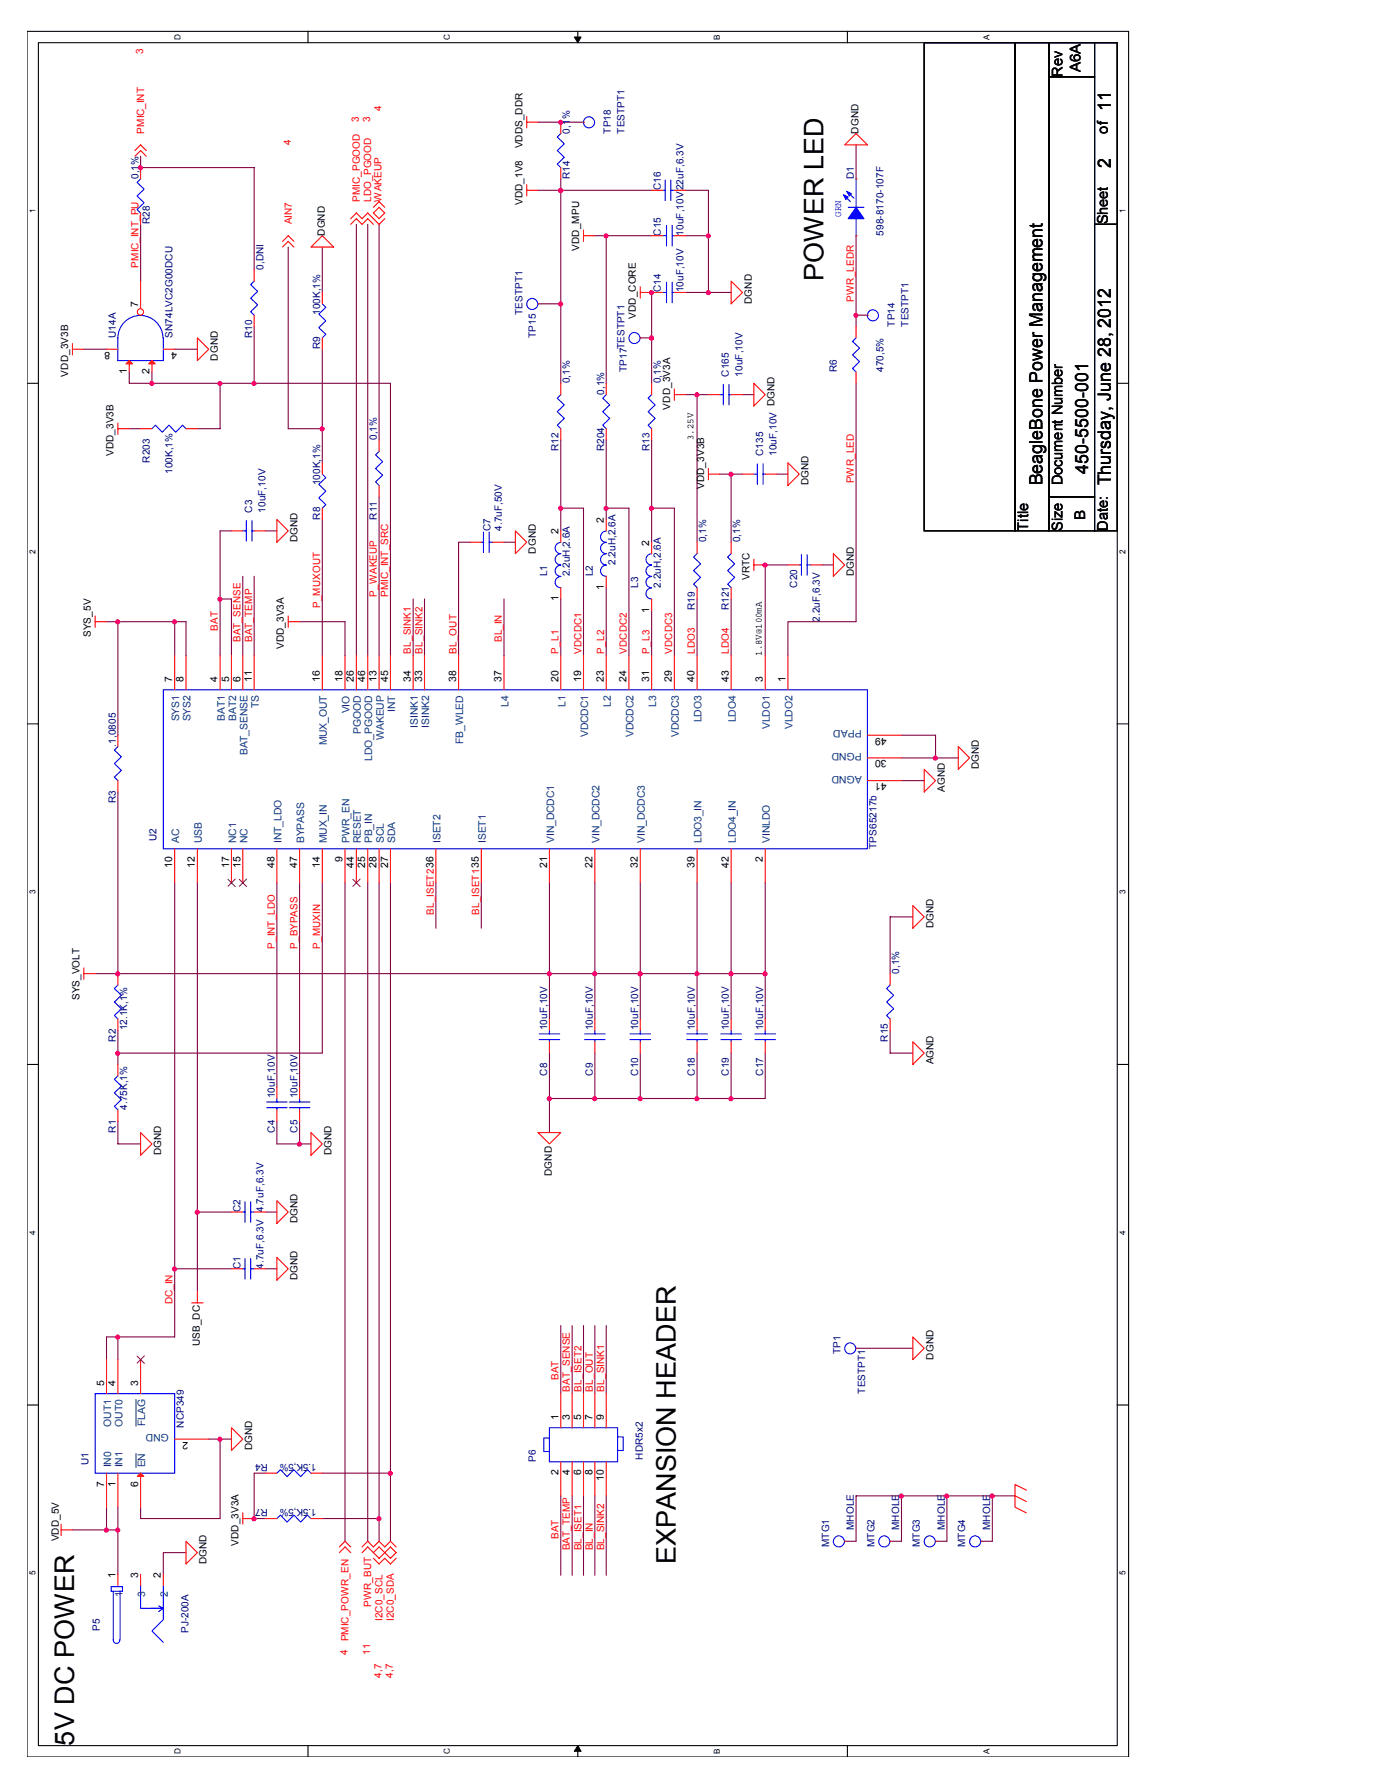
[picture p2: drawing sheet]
<svg xmlns="http://www.w3.org/2000/svg" width="216mm" height="279mm" viewBox="0 0 216 279" stroke-linecap="round" stroke-linejoin="round" font-family="sans-serif">
<path d="M4.2 4.9h172.5v270.3h-172.5zM6 6.7h168.9v266.7h-168.9z" fill="none" stroke="#000" stroke-width=".17"/>
<g fill="#fff">
<path d="M4.4 246h1.4v.7h-1.4z"/>
<path d="M175.1 246h1.4v.7h-1.4z"/>
</g>
<path d="M4.2 220h1.8M174.9 220h1.8" fill="none" stroke="#000" stroke-width=".17"/>
<g fill="#fff">
<path d="M4.4 192.7h1.4v.7h-1.4z"/>
<path d="M175.1 192.7h1.4v.7h-1.4z"/>
</g>
<path d="M4.2 166.7h1.8M174.9 166.7h1.8" fill="none" stroke="#000" stroke-width=".17"/>
<g fill="#fff">
<path d="M4.4 139.4h1.4v.6h-1.4z"/>
<path d="M175.1 139.4h1.4v.6h-1.4z"/>
</g>
<path d="M4.2 113.4h1.8M174.9 113.4h1.8" fill="none" stroke="#000" stroke-width=".17"/>
<g fill="#fff">
<path d="M4.4 86h1.4v.7h-1.4z"/>
<path d="M175.1 86h1.4v.7h-1.4z"/>
</g>
<path d="M4.2 60h1.8M174.9 60h1.8" fill="none" stroke="#000" stroke-width=".17"/>
<g fill="#fff">
<path d="M4.4 32.7h1.4v.7h-1.4z"/>
<path d="M175.1 32.7h1.4v.7h-1.4z"/>
<path d="M27.1 273.8h1.4v.9h-1.4z"/>
<path d="M27.1 5.3h1.4v.9h-1.4z"/>
<path d="M69.3 273.8h1.4v.9h-1.4z"/>
<path d="M69.3 5.3h1.4v.9h-1.4z"/>
</g>
<path d="M48.2 4.9v1.8M48.2 273.4v1.8" fill="none" stroke="#000" stroke-width=".17"/>
<g fill="#fff">
<path d="M111.5 273.9h1.4v.8h-1.4z"/>
<path d="M111.5 5.4h1.4v.8h-1.4z"/>
</g>
<path d="M90.5 4.9v1.8M90.5 273.4v1.8" fill="none" stroke="#000" stroke-width=".17"/>
<path d="M89.9 5.8h1.1l-.5 .9zM90.5 273.4l.5 .9h-1.1z" fill="#000" stroke="#000" stroke-width=".16"/>
<g fill="#fff">
<path d="M153.8 273.9h1.4v.8h-1.4z"/>
<path d="M153.8 5.4h1.4v.8h-1.4z"/>
</g>
<path d="M132.7 4.9v1.8M144.7 6.7h14.2v76.4h-14.2zM158.9 6.7h5.4v76.4h-5.4zM164.3 12h7.1v65.8h-7.1zM164.3 6.7h7.1v5.3h-7.1zM171.4 6.7h3.5v28.4h-3.5zM171.4 35.1h3.5v48h-3.5zM164.3 77.8h7.1v5.3h-7.1zM132.7 273.4v1.8" fill="none" stroke="#000" stroke-width=".17"/>
<g fill="none" stroke="#800040" stroke-width=".17">
<path d="M84.2 19.1h7.2M22 24.5v1.7h17.8v16M22 35.1v8.9M45.1 38.7v28.4h5.4M50.5 38.7v7.1M55.8 35.1v67.6M57.6 35.1v67.6M59.4 35.1v33.8M84.2 29.8h17.8M87.8 28v32M93.1 36.9h8.9M94.9 36.9v23.1"/>
<path d="M107.4 36.9h3.5M107.4 29.8h3.5v16M134 22.7v5.3M134 36.9v12.5M13.1 54.7h3.6M20.2 58.3v1.7h14.3M23.8 58.3v1.7M27.3 54.7h3.6M39.8 51.1v8.9h-5.3M50.5 54.7v17.8M84.2 47.6h3.6M100.2 52.9h1.8"/>
<path d="M102 45.8v14.2M107.4 45.8h7.1M135.8 49.4h-1.8v1.7M20.2 67.1h1.8M34.5 60v7.1h-3.6M39.8 60h21.3v42.7M59.4 77.8v24.9M87.8 68.9v10.7M94.9 68.9v12.5M94.9 79.6h3.6v23.1M102 68.9v10.7M107.4 61.8h3.5"/>
<path d="M109.1 61.8v23.1M112.7 74.3h3.5M114.5 74.3v10.6M116.2 61.8h1.8M121.6 74.3h1.8M134 60v37.4h-10.6v5.3M16.7 97.4h12.4v5.3M18.5 97.4v17.7M27.3 97.4v5.3M36.2 83.1h-1.7v10.7M38 90.3v12.4M39.8 90.3v12.4"/>
<path d="M41.6 83.1h1.7M46.9 97.4h7.1v5.3M50.5 81.4v21.3M64.7 93.8v8.9M66.5 93.8v8.9M73.6 84.9h-1.8v17.8M78.9 93.8v8.9M78.9 84.9h1.8M87.8 83.1v-3.5h3.6v23.1M87.8 93.8v8.9M94.9 92v10.7M102 84.9v-5.3h3.6v23.1"/>
<path d="M102 95.6v7.1M109.1 93.8v8.9M114.5 93.8v8.9M123.4 88.5h-3.6v14.2M128.7 88.5h1.8M34.5 102.7v-8.9h1.7v8.9M141.1 118.7h8.9M141.1 115.1h5.4v3.6M18.5 124v28.5h-3.6M27.3 138.3v71.1h-10.6v3.5M30.9 138.3v51.5M43.3 138.3v32"/>
<path d="M46.9 138.3v32M50.5 138.3v26.6h-32v1.8M54 138.3v103.1M57.6 138.3v103.1M59.4 138.3v103.1M61.1 138.3v103.1M68.2 138.3v7.1M75.4 138.3v7.1M86 138.3v21.3M93.1 138.3v21.3M100.2 138.3v21.3M109.1 138.3v14.2h-90.6"/>
<path d="M114.5 138.3v21.3M119.8 138.3v21.3M141.1 122.3h3.6M119.8 152.5h-10.7v7.1M142.9 143.6h-3.5v8.9M18.5 161.4v3.5M18.5 175.6v3.6h3.5M43.3 175.6v3.6h3.6v-3.6M46.9 179.2h1.8M86 164.9v12.5M86 172h14.2M93.1 164.9v7.1"/>
<path d="M100.2 164.9v7.1M109.1 164.9v7.1h-8.9M114.5 164.9v7.1h-5.4M119.8 164.9v7.1h-5.3M139.4 161.4v3.5h3.5M27.3 198.7h8.9M36.2 189.8h-5.3v12.5M41.6 198.7h1.7M41.6 189.8h1.7M18.5 209.4v3.5M87.8 207.6v10.7M89.6 207.6v10.7"/>
<path d="M91.4 207.6v10.7M93.1 207.6v10.7M94.9 207.6v10.7M134 211.2h8.9M11.3 239.6h7.2M16.7 236.1v3.5M18.5 236.1v10.4M32.7 225.4h1.8M36.2 225.4h-1.7v12.4h-12.5v-1.7M41.6 230.7h-1.8v7.1h1.8M50.5 237.8h8.9M50.5 230.7h10.6"/>
<path d="M87.8 234.3v12.4M89.6 234.3v12.4M91.4 234.3v12.4M93.1 234.3v12.4M94.9 234.3v12.4M141.1 234.3v7.1h-1.7M148.3 234.3v7.1h-1.8M155.4 234.3v7.1h-1.8M158.9 234.3h-24.9v7.1h-1.8M29.1 243.2h-3.5v3.3"/>
</g>
<g fill="#f0f" stroke="#f0f" stroke-width=".17">
<circle cx="34.4" cy="225.4" r=".32"/>
<circle cx="110.9" cy="36.9" r=".32"/>
<circle cx="93.1" cy="152.5" r=".32"/>
<circle cx="86" cy="172.1" r=".32"/>
<circle cx="93.1" cy="172.1" r=".32"/>
<circle cx="18.4" cy="239.6" r=".32"/>
<circle cx="16.7" cy="239.6" r=".32"/>
<circle cx="61.1" cy="230.7" r=".32"/>
<circle cx="39.8" cy="237.9" r=".32"/>
<circle cx="59.3" cy="237.9" r=".32"/>
<circle cx="46.9" cy="179.2" r=".32"/>
<circle cx="18.4" cy="209.4" r=".32"/>
<circle cx="114.4" cy="172.1" r=".32"/>
<circle cx="110.9" cy="45.8" r=".32"/>
<circle cx="27.3" cy="198.7" r=".32"/>
<circle cx="30.9" cy="189.8" r=".32"/>
<circle cx="86" cy="152.5" r=".32"/>
<circle cx="100.2" cy="152.5" r=".32"/>
<circle cx="119.8" cy="152.5" r=".32"/>
<circle cx="146.4" cy="118.7" r=".32"/>
<circle cx="18.4" cy="152.5" r=".32"/>
<circle cx="27.3" cy="97.4" r=".32"/>
<circle cx="87.8" cy="29.8" r=".32"/>
<circle cx="87.8" cy="47.6" r=".32"/>
<circle cx="87.8" cy="79.6" r=".32"/>
<circle cx="94.9" cy="79.6" r=".32"/>
<circle cx="102" cy="79.6" r=".32"/>
<circle cx="119.8" cy="88.5" r=".32"/>
<circle cx="18.4" cy="97.4" r=".32"/>
<circle cx="18.4" cy="165" r=".32"/>
<circle cx="34.4" cy="93.8" r=".32"/>
<circle cx="39.8" cy="60.1" r=".32"/>
<circle cx="34.4" cy="60.1" r=".32"/>
<circle cx="22" cy="26.3" r=".32"/>
<circle cx="155.3" cy="234.3" r=".32"/>
<circle cx="141.1" cy="234.3" r=".32"/>
<circle cx="148.2" cy="234.3" r=".32"/>
<circle cx="102" cy="52.9" r=".32"/>
<circle cx="87.8" cy="19.2" r=".32"/>
<circle cx="109.1" cy="152.5" r=".32"/>
<circle cx="23.8" cy="60.1" r=".32"/>
<circle cx="50.4" cy="67.2" r=".32"/>
<circle cx="134" cy="49.4" r=".32"/>
<circle cx="114.4" cy="152.5" r=".32"/>
<circle cx="100.2" cy="172.1" r=".32"/>
<circle cx="109.1" cy="172.1" r=".32"/>
<circle cx="114.4" cy="74.3" r=".32"/>
<circle cx="109.1" cy="61.8" r=".32"/>
<circle cx="94.9" cy="36.9" r=".32"/>
<circle cx="102" cy="45.8" r=".32"/>
</g>
<g fill="none" stroke="#f00" stroke-width=".17">
<path d="M82.5 18.2v1.8M82.5 19.1h1.7M87.8 19.1v1.8M91.4 19.1h.1M21.1 23.6l.9-.9 .9 .9M21.1 24.5l.9-.9 .9 .9M22 26.2v1.8M22 33.4v1.7M44.2 37.8l.9-.9 .9 .9M44.2 38.7l.9-.9 .9 .9M50.5 36.9l1.7 1.8h-3.5zM54.9 34.2l.9-.8 .9 .8 .9-.8 1.8 1.7 .8-.9"/>
<path d="M54.9 35.1l.9-.9 .9 .9 .9-.9 .9 .9M58.5 33.4l.9-.9 .8 .9-.8 .8zM58.5 32.5l.9-.9 .8 .9M82.5 29.8h1.7M82.5 28.9v1.8M87.8 26.2v1.8M91.4 36.9h1.7M91.4 36v1.8M102 29.8h1.8M102 36.9h1.8M105.6 29.8h1.8M105.6 36.9h1.8"/>
<path d="M132.2 22.7l1.8-1.8 1.8 1.8zM134 28h.1M134 36.9h.1M11.3 54.7h1.8M11.3 53.8v1.8M20.2 56.5v1.8M23.8 56.5v1.8M30.9 52.9l1.8 1.8-1.8 1.8zM39.8 42.2v1.8M39.8 49.4v1.7M50.5 45.8v1.8M50.5 52.9v1.8"/>
<path d="M84.2 47.6h.1M100.2 45.8h3.6M100.2 44.9v1.8M105.6 45.8h1.8M114.5 44l1.7 1.8-1.7 1.8zM135.8 49.4h.1M18.5 67.1h1.7M18.5 66.3v1.7M22 67.1h1.8M29.1 67.1h1.8M50.5 72.5v1.8M50.5 79.6v1.8"/>
<path d="M59.4 68.9v1.8M59.4 76v1.8M87.8 60v1.8M87.8 67.1v1.8M94.9 60v1.8M94.9 67.1v1.8M102 60v1.8M102 67.1v1.8M105.6 61.8h1.8M105.6 60.9v1.8M110.9 74.3h1.8M110.9 73.4v1.7"/>
<path d="M116.2 74.3h1.8M118 60l1.8 1.8-1.8 1.8zM119.8 74.3h1.8M123.4 72.5l1.7 1.8-1.7 1.7zM14.9 97.4h1.8M14.9 96.5v1.8M36.2 83.1h1.8M39.8 83.1h1.8M43.3 81.4l1.8 1.7-1.8 1.8zM45.1 97.4h1.8M45.1 96.5v1.8M73.6 84.9h1.8"/>
<path d="M77.1 84.9h1.8M80.7 83.1l1.8 1.8-1.8 1.8zM87.8 83.1v1.8M87.8 92v1.8M94.9 81.4v1.7M94.9 90.3v1.7M109.1 84.9v1.8M109.1 92v1.8M114.5 84.9v1.8M114.5 92v1.8M118 88.5h1.8M118 87.6v1.8"/>
<path d="M123.4 88.5h1.7M126.9 88.5h1.8M130.5 86.7l1.7 1.8-1.7 1.8zM18.5 115.1v1.8M27.3 102.7v5.3M29.1 102.7v5.3M34.5 102.7v5.3M36.2 102.7v5.3M38 102.7v5.3M39.8 102.7v5.3M50.5 102.7v5.3M54 102.7v5.3"/>
<path d="M55.8 102.7v5.3M57.6 102.7v5.3M59.4 102.7v5.3M61.1 102.7v5.3M64.7 102.7v5.3M66.5 102.7v5.3M71.8 102.7v5.3M78.9 102.7v5.3M87.8 102.7v5.3M91.4 102.7v5.3M94.9 102.7v5.3M98.5 102.7v5.3"/>
<path d="M102 102.7v5.3M105.6 102.7v5.3M109.1 102.7v5.3M114.5 102.7v5.3M119.8 102.7v5.3M123.4 102.7v5.3M135.8 118.7h5.3M135.8 115.1h5.3M150 116.9l1.8 1.8-1.8 1.8zM18.5 122.3v1.7M27.3 132.9v5.4M30.9 132.9v5.4"/>
<path d="M36.2 132.9v5.4M38 132.9v5.4M43.3 132.9v5.4M46.9 132.9v5.4M50.5 132.9v5.4M54 132.9v5.4M55.8 132.9v5.4M57.6 132.9v5.4M59.4 132.9v5.4M61.1 132.9v5.4M68.2 132.9v5.4M75.4 132.9v5.4"/>
<path d="M86 132.9v5.4M93.1 132.9v5.4M100.2 132.9v5.4M109.1 132.9v5.4M114.5 132.9v5.4M119.8 132.9v5.4M135.8 122.3h5.3M144.7 120.5l1.8 1.8-1.8 1.7zM13.1 152.5h1.8M13.1 151.6v1.8M18.5 152.5v1.8M18.5 159.6v1.8"/>
<path d="M86 159.6v1.8M109.1 159.6v1.8M114.5 159.6v1.8M119.8 159.6v1.8M139.4 152.5v1.8M139.4 159.6v1.8M142.9 141.8l1.8 1.8-1.8 1.8zM22 177.4l1.8 1.8-1.8 1.7zM43.3 170.3v1.7M43.3 173.8v1.8M46.9 170.3v1.7M46.9 173.8v1.8"/>
<path d="M48.7 177.4l1.8 1.8-1.8 1.7zM84.2 177.4h3.6l-1.8 1.8zM86 163.2v1.7M109.1 163.2v1.7M114.5 163.2v1.7M119.8 163.2v1.7M142.9 163.2l1.8 1.7-1.8 1.8zM36.2 198.7h1.8M36.2 189.8h1.8M39.8 198.7h1.8M39.8 189.8h1.8M43.3 188l1.8 1.8-1.8 1.8z"/>
<path d="M43.3 196.9l1.8 1.8-1.8 1.8zM16.7 212.9v5.4M18.5 212.9v5.4M22 212.9v5.4M30 204h1.8M30.9 202.3v1.7M87.8 218.3v5.3M89.6 218.3v5.3M91.4 218.3v5.3M93.1 218.3v5.3M94.9 218.3v5.3M134 211.2h.1"/>
<path d="M142.9 209.4l1.8 1.8-1.8 1.7zM9.6 239.6h1.7M9.6 238.7v1.8M16.7 230.7v5.4M18.5 230.7v5.4M22 230.7v5.4M27.3 225.4h5.4M36.2 223.6l1.8 1.8-1.8 1.8zM38 237.8h1.8M38 236.9v1.8M41.6 237.8h1.7M48.7 237.8h1.8"/>
<path d="M87.8 228.9v5.4M89.6 228.9v5.4M91.4 228.9v5.4M93.1 228.9v5.4M94.9 228.9v5.4M158.9 234.3l1.8 .9M160.7 233.4l-1.8-.9v3.6l1.8 .8M18.5 246.5v1.8M22 246.5v1.8M25.6 246.5v1.8M29.1 241.4l1.8 1.8-1.8 1.7zM53.1 242.3l.9-.9 .9 .9"/>
<path d="M53.1 243.2l.9-.9 .9 .9M56.7 242.3l.9-.9 .9 .9 .9-.9 .8 .9 .9-.9 .9 .9M56.7 243.2l.9-.9 .9 .9M58.5 244.1l.9 .8 .8-.8 .9 .8 .9-.8M58.5 243.2l.9 .9 .8-.9M58.5 243.2l.9-.9 .8 .9M60.2 243.2l.9-.9 .9 .9-.9 .9zM139.4 241.4h.1M146.5 241.4h.1"/>
</g>
<g fill="none" stroke="#00f" stroke-width=".17">
<path d="M22 28l-.5 .6 1.1 1-1.1 1.1 1.1 1.1-1.1 1 .5 .6M87.8 20.9l-.6 .6 1.1 1-1.1 1.1 1.1 1-1.1 1.1 .6 .5M103.8 29.8h.3M103.8 36.9h.6M104.1 28.2v3.2M104.4 35.3v3.2M105 29.8h.6M105 28.2v3.2M105.2 35.3v3.2M105.2 36.9h.4M132.1 30.5l1 1.1M132.6 30l1.1 1"/>
<path d="M132.8 32.5h2.5M134 28v8.9M25.5 52.9a3.5 3.5 0 0 0-3.5-3.5 3.5 3.5 0 0 0-3.5 3.5v3.6h7.1v-3.6M39.8 44l-.6 .6 1.1 1-1.1 1.1 1.1 1.1-1.1 1 .6 .6M50.5 47.6l.5 .5-1.1 1.1 1.1 1.1-1.1 1 1.1 1.1-.5 .5M103.8 45.8h.6M104.4 44.2v3.2M105.2 45.8h.4M105.2 44.2v3.2M23.8 67.1l.5-.5 1.1 1.1 1.1-1.1 1 1.1 1.1-1.1 .5 .5M50.5 74.3l.5 .5-1.1 1.1 1.1 1-1.1 1.1 1.1 1-.5 .6M59.4 70.7l-.6 .5 1.1 1.1-1.1 1.1 1.1 1-1.1 1.1 .6 .5"/>
<path d="M87.8 61.8l-.6 .6 1.1 1-1.1 1.1 1.1 1-1.1 1.1 .6 .5M94.9 61.8l-.5 .6 1.1 1-1.1 1.1 1.1 1-1.1 1.1 .5 .5M102 61.8l-.5 .6 1.1 1-1.1 1.1 1.1 1-1.1 1.1 .5 .5M118 74.3h.6M118.6 72.6v3.3M119.5 74.3h.3M119.5 72.6v3.3M38 83.1h.6M38.6 81.5v3.3M39.5 83.1h.3M39.5 81.5v3.3M75.4 84.9h.3"/>
<path d="M75.7 83.3v3.2M76.6 84.9h.5M76.6 83.3v3.2M87.8 90.3a.87 .87 0 0 0-.9 .9 .87 .87 0 0 0 .9 .8M87.8 88.5a.87 .87 0 0 0-.9 .9 .87 .87 0 0 0 .9 .9M87.8 86.7a.87 .87 0 0 0-.9 .9 .87 .87 0 0 0 .9 .9M87.8 85a.87 .87 0 0 0-.9 .8 .87 .87 0 0 0 .9 .9M94.9 88.5a.87 .87 0 0 0-.9 .9 .87 .87 0 0 0 .9 .9M94.9 86.7a.87 .87 0 0 0-.9 .9 .87 .87 0 0 0 .9 .9M94.9 85a.87 .87 0 0 0-.9 .8 .87 .87 0 0 0 .9 .9M94.9 83.2a.87 .87 0 0 0-.9 .9 .87 .87 0 0 0 .9 .8M109.1 86.7l-.5 .5 1.1 1.1-1.1 1.1 1.1 1-1.1 1.1 .5 .5"/>
<path d="M114.5 86.7l-.6 .5 1.1 1.1-1.1 1.1 1.1 1-1.1 1.1 .6 .5M125.1 88.5h.4M125.5 86.9v3.2M126.4 88.5h.5M126.4 86.9v3.2M18.5 116.9l-.6 .6 1.1 1-1.1 1.1 1.1 1.1-1.1 1 .6 .6M25.6 108h110.2v24.9h-110.2zM18.5 154.3l-.6 .5 1.1 1.1-1.1 1 1.1 1.1-1.1 1 .6 .6M139.4 154.3l-.6 .5 1.1 1.1-1.1 1 1.1 1.1-1.1 1 .6 .6M41.7 172.6h3.3M41.7 173.5h3.3M43.3 172v.6"/>
<path d="M43.3 173.5v.3M45.3 172.6h3.2M45.3 173.5h3.2M46.9 172v.6M46.9 173.5v.3M84.4 161.9h3.2M84.4 162.8h3.2M86 161.4v.5M86 162.8v.4M107.5 161.9h3.2M107.5 162.8h3.2M109.1 161.4v.5"/>
<path d="M109.1 162.8v.4M112.9 161.9h3.2M112.9 162.8h3.2M114.5 161.4v.5M114.5 162.8v.4M118.2 161.9h3.2M118.2 162.8h3.2M119.8 161.4v.5M119.8 162.8v.4M38 198.7h.4M38 189.8h.4M38.4 188.2v3.2"/>
<path d="M38.4 197.1v3.2M39.2 198.7h.6M39.2 188.2v3.2M39.2 197.1v3.2M39.2 189.8h.6M14.9 218.3h12.4v12.4h-12.4zM43.3 237.8l.6-.5 1.1 1.1 1-1.1 1.1 1.1 1-1.1 .6 .5M86 223.6h10.7v5.3h-10.7zM86 225.4v-.2h-.9v2.1h.9M96.7 225h.9v2.2h-.9v-.2M17.4 248.5h1.8v.7h-1.8zM17.7 249.2v7.6a.49 .49 0 0 0 .5 .6 .49 .49 0 0 0 .5-.5"/>
<path d="M18.8 249.2v7.6M22 248.3v3.6h3.6h-1.8M24.8 251.5l.8 .4-.8 .5M25.6 248.3v5.4l-1.8 1.7 1.8 1.8"/>
<circle cx="92.2" cy="19.2" r=".87"/>
<circle cx="83.3" cy="47.6" r=".87"/>
<circle cx="136.7" cy="49.4" r=".87"/>
<circle cx="133.1" cy="211.2" r=".87"/>
<circle cx="138.4" cy="241.4" r=".87"/>
<circle cx="145.6" cy="241.4" r=".87"/>
</g>
<g fill="#00f" stroke="#00f" stroke-width=".17">
<path d="M132.6 30l.7 .4-.3 .3z" fill-rule="evenodd"/>
<path d="M132.1 30.5l.7 .4-.4 .3z" fill-rule="evenodd"/>
<path d="M134 32.5l1.3 1.7h-2.5z" fill-rule="evenodd"/>
</g>
<path d="M35.7 137.7l1.1 1.2M36.8 137.7l-1.1 1.1M37.5 137.7l1.1 1.2M38.6 137.7l-1.1 1.1M55.2 137.7l1.2 1.2M56.4 137.7l-1.2 1.1M21.5 212.4l1.1 1.1M22.6 212.3l-1.1 1.2" fill="none" stroke="#804000" stroke-width=".16"/>
<g fill="#f00" stroke="#f00" stroke-width=".17">
<path d="M21.5 231.2l.5-.5 .5 .5z"/>
<path d="M19.7 57l.5-.5 .5 .5z"/>
<path d="M23.3 57l.5-.5 .5 .5z"/>
</g>
<path d="M21.3 219.2v4.2M21.3 227.6v2.2" fill="none" stroke="#004080" stroke-width=".16"/>
<circle cx="22" cy="48.8" r=".5" fill="#fff" stroke="#f00" stroke-width=".17"/>
<g fill="none" stroke="#f00" stroke-width=".17">
<path d="M16.7 54.7h1.8M22 44v4.3M25.6 54.7h1.7M100.2 52.9h.1M134 51.1v1.8M134 58.3v1.7M110.9 61.8h1.8M114.5 61.8h1.7M102 84.9v1.8M102 93.8v1.8M93.1 159.6v1.8M100.2 159.6v1.8"/>
<path d="M18.5 166.7v1.8M18.5 173.8v1.8M93.1 163.2v1.7M100.2 163.2v1.7M41.6 230.7h1.7M48.7 230.7h1.8M132.2 241.4h.1M153.6 241.4h.1"/>
</g>
<g fill="none" stroke="#00f" stroke-width=".17">
<path d="M134 52.9l-.5 .6 1.1 1-1.1 1.1 1.1 1-1.1 1.1 .5 .6M112.7 61.8h.5M113.2 60.2v3.2M114.1 61.8h.4M114.1 60.2v3.2M102 92.1a.87 .87 0 0 0-.9 .8 .87 .87 0 0 0 .9 .9M102 90.3a.87 .87 0 0 0-.9 .9 .87 .87 0 0 0 .9 .8M102 88.5a.87 .87 0 0 0-.9 .9 .87 .87 0 0 0 .9 .9M102 86.7a.87 .87 0 0 0-.9 .9 .87 .87 0 0 0 .9 .9M18.5 168.5l-.6 .5 1.1 1.1-1.1 1.1 1.1 1-1.1 1.1 .6 .5M91.5 161.9h3.2M91.5 162.8h3.2"/>
<path d="M93.1 161.4v.5M93.1 162.8v.4M98.6 161.9h3.3M98.6 162.8h3.3M100.2 161.4v.5M100.2 162.8v.4M43.3 230.7l.6-.5 1.1 1.1 1-1.1 1.1 1.1 1-1.1 .6 .5"/>
<circle cx="99.3" cy="52.9" r=".87"/>
<circle cx="131.3" cy="241.4" r=".87"/>
<circle cx="152.7" cy="241.4" r=".87"/>
</g>
<g fill="#f0f" stroke="#f0f" stroke-width=".17">
<circle cx="34.4" cy="225.4" r=".32"/>
<circle cx="110.9" cy="36.9" r=".32"/>
<circle cx="93.1" cy="152.5" r=".32"/>
<circle cx="86" cy="172.1" r=".32"/>
<circle cx="93.1" cy="172.1" r=".32"/>
<circle cx="18.4" cy="239.6" r=".32"/>
<circle cx="16.7" cy="239.6" r=".32"/>
<circle cx="61.1" cy="230.7" r=".32"/>
<circle cx="39.8" cy="237.9" r=".32"/>
<circle cx="59.3" cy="237.9" r=".32"/>
<circle cx="46.9" cy="179.2" r=".32"/>
<circle cx="18.4" cy="209.4" r=".32"/>
<circle cx="114.4" cy="172.1" r=".32"/>
<circle cx="110.9" cy="45.8" r=".32"/>
<circle cx="27.3" cy="198.7" r=".32"/>
<circle cx="30.9" cy="189.8" r=".32"/>
<circle cx="86" cy="152.5" r=".32"/>
<circle cx="100.2" cy="152.5" r=".32"/>
<circle cx="119.8" cy="152.5" r=".32"/>
<circle cx="146.4" cy="118.7" r=".32"/>
<circle cx="18.4" cy="152.5" r=".32"/>
<circle cx="27.3" cy="97.4" r=".32"/>
<circle cx="87.8" cy="29.8" r=".32"/>
<circle cx="87.8" cy="47.6" r=".32"/>
<circle cx="87.8" cy="79.6" r=".32"/>
<circle cx="94.9" cy="79.6" r=".32"/>
<circle cx="102" cy="79.6" r=".32"/>
<circle cx="119.8" cy="88.5" r=".32"/>
<circle cx="18.4" cy="97.4" r=".32"/>
<circle cx="18.4" cy="165" r=".32"/>
<circle cx="34.4" cy="93.8" r=".32"/>
<circle cx="39.8" cy="60.1" r=".32"/>
<circle cx="34.4" cy="60.1" r=".32"/>
<circle cx="22" cy="26.3" r=".32"/>
<circle cx="155.3" cy="234.3" r=".32"/>
<circle cx="141.1" cy="234.3" r=".32"/>
<circle cx="148.2" cy="234.3" r=".32"/>
<circle cx="102" cy="52.9" r=".32"/>
<circle cx="87.8" cy="19.2" r=".32"/>
<circle cx="109.1" cy="152.5" r=".32"/>
<circle cx="23.8" cy="60.1" r=".32"/>
<circle cx="50.4" cy="67.2" r=".32"/>
<circle cx="134" cy="49.4" r=".32"/>
<circle cx="114.4" cy="152.5" r=".32"/>
<circle cx="100.2" cy="172.1" r=".32"/>
<circle cx="109.1" cy="172.1" r=".32"/>
<circle cx="114.4" cy="74.3" r=".32"/>
<circle cx="109.1" cy="61.8" r=".32"/>
<circle cx="94.9" cy="36.9" r=".32"/>
<circle cx="102" cy="45.8" r=".32"/>
</g>
<g font-size="4.2">
<text x="128.9" y="44" transform="rotate(-90 128.9 44)">POWER LED</text>
<text x="105.8" y="244.9" transform="rotate(-90 105.8 244.9)">EXPANSION HEADER</text>
<text x="11.6" y="273.4" transform="rotate(-90 11.6 273.4)">5V DC POWER</text>
</g>
<g font-size="2.8">
<text x="173.9" y="17.4" transform="rotate(-90 173.9 17.4)">11</text>
<text x="173.9" y="26.2" transform="rotate(-90 173.9 26.2)">2</text>
<text x="163.2" y="76" transform="rotate(-90 163.2 76)">BeagleBone Power Management</text>
<text x="170.3" y="74.3" transform="rotate(-90 170.3 74.3)">450-5500-001</text>
<text x="173.9" y="76" transform="rotate(-90 173.9 76)">Thursday, June 28, 2012</text>
</g>
<g font-size="2.3">
<text x="169.2" y="11.3" transform="rotate(-90 169.2 11.3)">A6A</text>
<text x="166.3" y="12" transform="rotate(-90 166.3 12)">Rev</text>
<text x="173.4" y="20.9" transform="rotate(-90 173.4 20.9)">of</text>
<text x="173.4" y="35.1" transform="rotate(-90 173.4 35.1)">Sheet</text>
<text x="166.3" y="76" transform="rotate(-90 166.3 76)">Document Number</text>
<text x="161" y="83.1" transform="rotate(-90 161 83.1)">Title</text>
<text x="166.3" y="83.1" transform="rotate(-90 166.3 83.1)">Size</text>
<text x="169.9" y="81.4" transform="rotate(-90 169.9 81.4)">B</text>
<text x="173.4" y="83.1" transform="rotate(-90 173.4 83.1)">Date:</text>
</g>
<g font-size="1.6" fill="#f00">
<text x="22.4" y="8.5" transform="rotate(-90 22.4 8.5)">3</text>
<text x="59.7" y="17.4" transform="rotate(-90 59.7 17.4)">4</text>
<text x="22.6" y="20.9" transform="rotate(-90 22.6 20.9)">PMIC_INT</text>
<text x="45.5" y="22.7" transform="rotate(-90 45.5 22.7)">4</text>
<text x="56.2" y="19.1" transform="rotate(-90 56.2 19.1)">3</text>
<text x="58" y="19.1" transform="rotate(-90 58 19.1)">3</text>
<text x="45.7" y="35.1" transform="rotate(-90 45.7 35.1)">AIN7</text>
<text x="56.3" y="31.6" transform="rotate(-90 56.3 31.6)">PMIC_PGOOD</text>
<text x="58.1" y="31.6" transform="rotate(-90 58.1 31.6)">LDO_PGOOD</text>
<text x="59.7" y="31.6" transform="rotate(-90 59.7 31.6)">WAKEUP</text>
<text x="21.7" y="41.9" transform="rotate(-90 21.7 41.9)">PMIC_INT_PU</text>
<text x="133.7" y="47.2" transform="rotate(-90 133.7 47.2)">PWR_LEDR</text>
<text x="133.7" y="75.7" transform="rotate(-90 133.7 75.7)">PWR_LED</text>
<text x="50.1" y="95.3" transform="rotate(-90 50.1 95.3)">P_MUXOUT</text>
<text x="59" y="93.5" transform="rotate(-90 59 93.5)">P_WAKEUP</text>
<text x="60.8" y="93.5" transform="rotate(-90 60.8 93.5)">PMIC_INT_SRC</text>
<text x="34.1" y="98.8" transform="rotate(-90 34.1 98.8)">BAT</text>
<text x="37.7" y="100.6" transform="rotate(-90 37.7 100.6)">BAT_SENSE</text>
<text x="39.5" y="100.6" transform="rotate(-90 39.5 100.6)">BAT_TEMP</text>
<text x="78.6" y="100.6" transform="rotate(-90 78.6 100.6)">BL_IN</text>
<text x="64.3" y="102.4" transform="rotate(-90 64.3 102.4)">BL_SINK1</text>
<text x="66.1" y="102.4" transform="rotate(-90 66.1 102.4)">BL_SINK2</text>
<text x="71.5" y="102.4" transform="rotate(-90 71.5 102.4)">BL_OUT</text>
<text x="87.5" y="102.4" transform="rotate(-90 87.5 102.4)">P_L1</text>
<text x="91" y="102.4" transform="rotate(-90 91 102.4)">VDCDC1</text>
<text x="94.6" y="102.4" transform="rotate(-90 94.6 102.4)">P_L2</text>
<text x="98.1" y="102.4" transform="rotate(-90 98.1 102.4)">VDCDC2</text>
<text x="101.7" y="102.4" transform="rotate(-90 101.7 102.4)">P_L3</text>
<text x="105.2" y="102.4" transform="rotate(-90 105.2 102.4)">VDCDC3</text>
<text x="108.8" y="102.4" transform="rotate(-90 108.8 102.4)">LDO3</text>
<text x="114.1" y="102.4" transform="rotate(-90 114.1 102.4)">LDO4</text>
<text x="67.9" y="143.3" transform="rotate(-90 67.9 143.3)">BL_ISET236</text>
<text x="75" y="143.3" transform="rotate(-90 75 143.3)">BL_ISET135</text>
<text x="43" y="148.6" transform="rotate(-90 43 148.6)">P_INT_LDO</text>
<text x="46.6" y="148.6" transform="rotate(-90 46.6 148.6)">P_BYPASS</text>
<text x="50.1" y="148.6" transform="rotate(-90 50.1 148.6)">P_MUXIN</text>
<text x="27" y="204.3" transform="rotate(-90 27 204.3)">DC_IN</text>
<text x="87.5" y="216.2" transform="rotate(-90 87.5 216.2)">BAT</text>
<text x="89.2" y="217.9" transform="rotate(-90 89.2 217.9)">BAT_SENSE</text>
<text x="91" y="217.9" transform="rotate(-90 91 217.9)">BL_ISET2</text>
<text x="92.8" y="217.9" transform="rotate(-90 92.8 217.9)">BL_OUT</text>
<text x="94.6" y="217.9" transform="rotate(-90 94.6 217.9)">BL_SINK1</text>
<text x="87.5" y="241" transform="rotate(-90 87.5 241)">BAT</text>
<text x="89.2" y="242.8" transform="rotate(-90 89.2 242.8)">BAT_TEMP</text>
<text x="91" y="242.8" transform="rotate(-90 91 242.8)">BL_ISET1</text>
<text x="92.8" y="242.8" transform="rotate(-90 92.8 242.8)">BL_IN</text>
<text x="94.6" y="242.8" transform="rotate(-90 94.6 242.8)">BL_SINK2</text>
<text x="58.1" y="251.7" transform="rotate(-90 58.1 251.7)">PWR_BUT</text>
<text x="54.6" y="257" transform="rotate(-90 54.6 257)">PMIC_POWR_EN</text>
<text x="59.9" y="253.8" transform="rotate(-90 59.9 253.8)">I2C0_SCL</text>
<text x="61.7" y="253.8" transform="rotate(-90 61.7 253.8)">I2C0_SDA</text>
<text x="54.4" y="259.2" transform="rotate(-90 54.4 259.2)">4</text>
<text x="58" y="259.2" transform="rotate(-90 58 259.2)">11</text>
<text x="59.7" y="262.7" transform="rotate(-90 59.7 262.7)">4,7</text>
<text x="61.5" y="262.7" transform="rotate(-90 61.5 262.7)">4,7</text>
</g>
<g font-size="1.6">
<text x="81.8" y="23.2" transform="rotate(-90 81.8 23.2)">VDDS_DDR</text>
<text x="134.4" y="20.9" transform="rotate(-90 134.4 20.9)">DGND</text>
<text x="81.8" y="32.1" transform="rotate(-90 81.8 32.1)">VDD_1V8</text>
<text x="50.8" y="36.9" transform="rotate(-90 50.8 36.9)">DGND</text>
<text x="90.7" y="39.2" transform="rotate(-90 90.7 39.2)">VDD_MPU</text>
<text x="117.7" y="47.6" transform="rotate(-90 117.7 47.6)">DGND</text>
<text x="21.6" y="48.1" transform="rotate(-90 21.6 48.1)">7</text>
<text x="99.6" y="49.9" transform="rotate(-90 99.6 49.9)">VDD_CORE</text>
<text x="10.7" y="59" transform="rotate(-90 10.7 59)">VDD_3V3B</text>
<text x="17.2" y="55.1" transform="rotate(-180 17.2 55.1)">8</text>
<text x="19.9" y="58.6" transform="rotate(-90 19.9 58.6)">1</text>
<text x="23.4" y="58.6" transform="rotate(-90 23.4 58.6)">2</text>
<text x="27.7" y="55.1" transform="rotate(-180 27.7 55.1)">4</text>
<text x="34.1" y="56.5" transform="rotate(-90 34.1 56.5)">DGND</text>
<text x="104.9" y="64.1" transform="rotate(-90 104.9 64.1)">VDD_3V3A</text>
<text x="17.8" y="71.4" transform="rotate(-90 17.8 71.4)">VDD_3V3B</text>
<text x="108.6" y="68.9" transform="rotate(-90 108.6 68.9)">3.25V</text>
<text x="110.2" y="76.6" transform="rotate(-90 110.2 76.6)">VDD_3V3B</text>
<text x="126.6" y="76" transform="rotate(-90 126.6 76)">DGND</text>
<text x="87.4" y="83.7" transform="rotate(-90 87.4 83.7)">2</text>
<text x="94.5" y="81.9" transform="rotate(-90 94.5 81.9)">2</text>
<text x="46.6" y="84.9" transform="rotate(-90 46.6 84.9)">DGND</text>
<text x="83.9" y="86.7" transform="rotate(-90 83.9 86.7)">DGND</text>
<text x="101.6" y="85.5" transform="rotate(-90 101.6 85.5)">2</text>
<text x="87.4" y="94.1" transform="rotate(-90 87.4 94.1)">1</text>
<text x="94.5" y="92.4" transform="rotate(-90 94.5 92.4)">1</text>
<text x="101.6" y="95.9" transform="rotate(-90 101.6 95.9)">1</text>
<text x="117.3" y="90.8" transform="rotate(-90 117.3 90.8)">VRTC</text>
<text x="133.7" y="90.3" transform="rotate(-90 133.7 90.3)">DGND</text>
<text x="14.2" y="99.7" transform="rotate(-90 14.2 99.7)">SYS_5V</text>
<text x="44.4" y="101.6" transform="rotate(-90 44.4 101.6)">VDD_3V3A</text>
<text x="27" y="106.8" transform="rotate(-90 27 106.8)">7</text>
<text x="28.7" y="106.8" transform="rotate(-90 28.7 106.8)">8</text>
<text x="34.1" y="106.8" transform="rotate(-90 34.1 106.8)">4</text>
<text x="35.9" y="106.8" transform="rotate(-90 35.9 106.8)">5</text>
<text x="37.6" y="106.8" transform="rotate(-90 37.6 106.8)">6</text>
<text x="39.4" y="106.8" transform="rotate(-90 39.4 106.8)">11</text>
<text x="50.1" y="106.8" transform="rotate(-90 50.1 106.8)">16</text>
<text x="53.6" y="106.8" transform="rotate(-90 53.6 106.8)">18</text>
<text x="55.4" y="106.8" transform="rotate(-90 55.4 106.8)">26</text>
<text x="57.2" y="106.8" transform="rotate(-90 57.2 106.8)">46</text>
<text x="59" y="106.8" transform="rotate(-90 59 106.8)">13</text>
<text x="60.7" y="106.8" transform="rotate(-90 60.7 106.8)">45</text>
<text x="64.3" y="106.8" transform="rotate(-90 64.3 106.8)">34</text>
<text x="66.1" y="106.8" transform="rotate(-90 66.1 106.8)">33</text>
<text x="71.4" y="106.8" transform="rotate(-90 71.4 106.8)">38</text>
<text x="78.5" y="106.8" transform="rotate(-90 78.5 106.8)">37</text>
<text x="87.4" y="106.8" transform="rotate(-90 87.4 106.8)">20</text>
<text x="91" y="106.8" transform="rotate(-90 91 106.8)">19</text>
<text x="94.5" y="106.8" transform="rotate(-90 94.5 106.8)">23</text>
<text x="98.1" y="106.8" transform="rotate(-90 98.1 106.8)">24</text>
<text x="101.6" y="106.8" transform="rotate(-90 101.6 106.8)">31</text>
<text x="105.2" y="106.8" transform="rotate(-90 105.2 106.8)">29</text>
<text x="108.8" y="106.8" transform="rotate(-90 108.8 106.8)">40</text>
<text x="114.1" y="106.8" transform="rotate(-90 114.1 106.8)">43</text>
<text x="119.3" y="102.7" transform="rotate(-90 119.3 102.7)">1.8V@100mA</text>
<text x="119.4" y="106.8" transform="rotate(-90 119.4 106.8)">3</text>
<text x="123" y="106.8" transform="rotate(-90 123 106.8)">1</text>
<text x="138.8" y="119.1" transform="rotate(-180 138.8 119.1)">30</text>
<text x="138.8" y="115.5" transform="rotate(-180 138.8 115.5)">49</text>
<text x="138.8" y="122.6" transform="rotate(-180 138.8 122.6)">41</text>
<text x="147.9" y="124" transform="rotate(-90 147.9 124)">AGND</text>
<text x="153.2" y="120.5" transform="rotate(-90 153.2 120.5)">DGND</text>
<text x="27" y="135.9" transform="rotate(-90 27 135.9)">10</text>
<text x="30.5" y="135.9" transform="rotate(-90 30.5 135.9)">12</text>
<text x="35.9" y="135.9" transform="rotate(-90 35.9 135.9)">17</text>
<text x="37.6" y="135.9" transform="rotate(-90 37.6 135.9)">15</text>
<text x="43" y="135.9" transform="rotate(-90 43 135.9)">48</text>
<text x="46.5" y="135.9" transform="rotate(-90 46.5 135.9)">47</text>
<text x="50.1" y="135.9" transform="rotate(-90 50.1 135.9)">14</text>
<text x="53.6" y="135" transform="rotate(-90 53.6 135)">9</text>
<text x="55.4" y="135.9" transform="rotate(-90 55.4 135.9)">44</text>
<text x="57.2" y="135.9" transform="rotate(-90 57.2 135.9)">25</text>
<text x="59" y="135.9" transform="rotate(-90 59 135.9)">28</text>
<text x="60.7" y="135.9" transform="rotate(-90 60.7 135.9)">27</text>
<text x="85.6" y="135.9" transform="rotate(-90 85.6 135.9)">21</text>
<text x="92.8" y="135.9" transform="rotate(-90 92.8 135.9)">22</text>
<text x="99.9" y="135.9" transform="rotate(-90 99.9 135.9)">32</text>
<text x="108.8" y="135.9" transform="rotate(-90 108.8 135.9)">39</text>
<text x="114.1" y="135.9" transform="rotate(-90 114.1 135.9)">42</text>
<text x="119.4" y="135" transform="rotate(-90 119.4 135)">2</text>
<text x="146.1" y="145.4" transform="rotate(-90 146.1 145.4)">DGND</text>
<text x="12.4" y="156.6" transform="rotate(-90 12.4 156.6)">SYS_VOLT</text>
<text x="146.1" y="166.7" transform="rotate(-90 146.1 166.7)">AGND</text>
<text x="25.2" y="180.9" transform="rotate(-90 25.2 180.9)">DGND</text>
<text x="51.9" y="180.9" transform="rotate(-90 51.9 180.9)">DGND</text>
<text x="86.4" y="184.2" transform="rotate(-90 86.4 184.2)">DGND</text>
<text x="46.6" y="191.6" transform="rotate(-90 46.6 191.6)">DGND</text>
<text x="46.6" y="200.5" transform="rotate(-90 46.6 200.5)">DGND</text>
<text x="31.3" y="210.8" transform="rotate(-90 31.3 210.8)">USB_DC</text>
<text x="146.1" y="212.9" transform="rotate(-90 146.1 212.9)">DGND</text>
<text x="16.3" y="217" transform="rotate(-90 16.3 217)">5</text>
<text x="18.1" y="217" transform="rotate(-90 18.1 217)">4</text>
<text x="21.6" y="217" transform="rotate(-90 21.6 217)">3</text>
<text x="29.5" y="225.8" transform="rotate(-180 29.5 225.8)">2</text>
<text x="39.5" y="227.2" transform="rotate(-90 39.5 227.2)">DGND</text>
<text x="87.4" y="222.4" transform="rotate(-90 87.4 222.4)">1</text>
<text x="89.2" y="222.4" transform="rotate(-90 89.2 222.4)">3</text>
<text x="91" y="222.4" transform="rotate(-90 91 222.4)">5</text>
<text x="92.8" y="222.4" transform="rotate(-90 92.8 222.4)">7</text>
<text x="94.5" y="222.4" transform="rotate(-90 94.5 222.4)">9</text>
<text x="16.3" y="232.8" transform="rotate(-90 16.3 232.8)">7</text>
<text x="18.1" y="232.8" transform="rotate(-90 18.1 232.8)">1</text>
<text x="21.6" y="232.8" transform="rotate(-90 21.6 232.8)">6</text>
<text x="87.4" y="231.1" transform="rotate(-90 87.4 231.1)">2</text>
<text x="89.2" y="231.1" transform="rotate(-90 89.2 231.1)">4</text>
<text x="91" y="231.1" transform="rotate(-90 91 231.1)">6</text>
<text x="92.8" y="231.1" transform="rotate(-90 92.8 231.1)">8</text>
<text x="94.5" y="231.9" transform="rotate(-90 94.5 231.9)">10</text>
<text x="9.2" y="241.4" transform="rotate(-90 9.2 241.4)">VDD_5V</text>
<text x="32.3" y="244.9" transform="rotate(-90 32.3 244.9)">DGND</text>
<text x="37.3" y="242.1" transform="rotate(-90 37.3 242.1)">VDD_3V3A</text>
<text x="18.1" y="247.1" transform="rotate(-90 18.1 247.1)">1</text>
<text x="21.6" y="247.1" transform="rotate(-90 21.6 247.1)">3</text>
<text x="25.2" y="247.1" transform="rotate(-90 25.2 247.1)">2</text>
</g>
<g font-size="1.6" fill="#000080">
<text x="89.2" y="20.9" transform="rotate(-90 89.2 20.9)">0,1%</text>
<text x="95.6" y="20.9" transform="rotate(-90 95.6 20.9)">TP18</text>
<text x="97.8" y="20.9" transform="rotate(-90 97.8 20.9)">TESTPT1</text>
<text x="21.7" y="28" transform="rotate(-90 21.7 28)">0,1%</text>
<text x="89.2" y="28" transform="rotate(-90 89.2 28)">R14</text>
<text x="103.5" y="29.8" transform="rotate(-90 103.5 29.8)">C16</text>
<text x="133.7" y="28" transform="rotate(-90 133.7 28)">D1</text>
<text x="23.5" y="35.1" transform="rotate(-90 23.5 35.1)">R28</text>
<text x="103.5" y="36.9" transform="rotate(-90 103.5 36.9)">C15</text>
<text x="107" y="36.9" transform="rotate(-90 107 36.9)">10uF,10V22uF,6.3V</text>
<text x="138.3" y="36.9" transform="rotate(-90 138.3 36.9)">598-8170-107F</text>
<text x="41.2" y="42.2" transform="rotate(-90 41.2 42.2)">0,DNI</text>
<text x="103.5" y="45.8" transform="rotate(-90 103.5 45.8)">C14</text>
<text x="107" y="45.8" transform="rotate(-90 107 45.8)">10uF,10V</text>
<text x="18.1" y="52.9" transform="rotate(-90 18.1 52.9)">U14A</text>
<text x="27" y="52.9" transform="rotate(-90 27 52.9)">SN74LVC2G00DCU</text>
<text x="39.5" y="52.9" transform="rotate(-90 39.5 52.9)">R10</text>
<text x="50.1" y="49.4" transform="rotate(-90 50.1 49.4)">100K,1%</text>
<text x="81.8" y="49.4" transform="rotate(-90 81.8 49.4)">TESTPT1</text>
<text x="83.9" y="52.9" transform="rotate(-90 83.9 52.9)">TP15</text>
<text x="140.1" y="51.1" transform="rotate(-90 140.1 51.1)">TP14</text>
<text x="142.2" y="51.1" transform="rotate(-90 142.2 51.1)">TESTPT1</text>
<text x="50.1" y="54.7" transform="rotate(-90 50.1 54.7)">R9</text>
<text x="98.1" y="58.3" transform="rotate(-90 98.1 58.3)">TP17TESTPT1</text>
<text x="114.1" y="59" transform="rotate(-90 114.1 59)">C165</text>
<text x="116.2" y="59" transform="rotate(-90 116.2 59)">10uF,10V</text>
<text x="131" y="58.3" transform="rotate(-90 131 58.3)">R6</text>
<text x="138.3" y="58.3" transform="rotate(-90 138.3 58.3)">470,5%</text>
<text x="89.2" y="60" transform="rotate(-90 89.2 60)">0,1%</text>
<text x="94.6" y="61.8" transform="rotate(-90 94.6 61.8)">0,1%</text>
<text x="103.5" y="60" transform="rotate(-90 103.5 60)">0,1%</text>
<text x="59" y="68.9" transform="rotate(-90 59 68.9)">0,1%</text>
<text x="87.5" y="70.7" transform="rotate(-90 87.5 70.7)">R12</text>
<text x="94.6" y="70.7" transform="rotate(-90 94.6 70.7)">R204</text>
<text x="101.7" y="70.7" transform="rotate(-90 101.7 70.7)">R13</text>
<text x="119.5" y="71.4" transform="rotate(-90 119.5 71.4)">C135</text>
<text x="121.6" y="71.4" transform="rotate(-90 121.6 71.4)">10uF,10V DGND</text>
<text x="23.5" y="72.5" transform="rotate(-90 23.5 72.5)">R203</text>
<text x="27" y="74.3" transform="rotate(-90 27 74.3)">100K,1%</text>
<text x="50.1" y="76" transform="rotate(-90 50.1 76)">100K,1%</text>
<text x="39.5" y="80.3" transform="rotate(-90 39.5 80.3)">C3</text>
<text x="41.6" y="80.3" transform="rotate(-90 41.6 80.3)">10uF,10V</text>
<text x="50.1" y="81.4" transform="rotate(-90 50.1 81.4)">R8</text>
<text x="59" y="81.4" transform="rotate(-90 59 81.4)">R11</text>
<text x="76.8" y="83.1" transform="rotate(-90 76.8 83.1)">C7</text>
<text x="78.6" y="83.1" transform="rotate(-90 78.6 83.1)">4.7uF,50V</text>
<text x="96.4" y="88.5" transform="rotate(-90 96.4 88.5)">2.2uH,2.6A</text>
<text x="110.6" y="84.9" transform="rotate(-90 110.6 84.9)">0,1%</text>
<text x="115.9" y="84.9" transform="rotate(-90 115.9 84.9)">0,1%</text>
<text x="85.7" y="90.3" transform="rotate(-90 85.7 90.3)">L1</text>
<text x="89.2" y="90.3" transform="rotate(-90 89.2 90.3)">2.2uH,2.6A</text>
<text x="92.8" y="90.3" transform="rotate(-90 92.8 90.3)">L2</text>
<text x="99.9" y="92" transform="rotate(-90 99.9 92)">L3</text>
<text x="103.5" y="92" transform="rotate(-90 103.5 92)">2.2uH,2.6A</text>
<text x="108.8" y="95.6" transform="rotate(-90 108.8 95.6)">R19</text>
<text x="114.1" y="95.6" transform="rotate(-90 114.1 95.6)">R121</text>
<text x="124.8" y="92" transform="rotate(-90 124.8 92)">C20</text>
<text x="128.4" y="97.4" transform="rotate(-90 128.4 97.4)">2.2uF,6.3V</text>
<text x="18.1" y="116.9" transform="rotate(-90 18.1 116.9)">.1,0805</text>
<text x="18.1" y="125.8" transform="rotate(-90 18.1 125.8)">R3</text>
<text x="24.5" y="131.7" transform="rotate(-90 24.5 131.7)">U2</text>
<text x="137.2" y="132.9" transform="rotate(-90 137.2 132.9)">TPS65217b</text>
<text x="140.8" y="152.5" transform="rotate(-90 140.8 152.5)">0,1%</text>
<text x="19.9" y="161.4" transform="rotate(-90 19.9 161.4)">12.1K,1%</text>
<text x="85.7" y="161.4" transform="rotate(-90 85.7 161.4)">10uF,10V</text>
<text x="92.8" y="161.4" transform="rotate(-90 92.8 161.4)">10uF,10V</text>
<text x="99.9" y="161.4" transform="rotate(-90 99.9 161.4)">10uF,10V</text>
<text x="108.8" y="161.4" transform="rotate(-90 108.8 161.4)">10uF,10V</text>
<text x="114.1" y="161.4" transform="rotate(-90 114.1 161.4)">10uF,10V</text>
<text x="119.5" y="161.4" transform="rotate(-90 119.5 161.4)">10uF,10V</text>
<text x="18.1" y="163.2" transform="rotate(-90 18.1 163.2)">R2</text>
<text x="139" y="163.2" transform="rotate(-90 139 163.2)">R15</text>
<text x="19.9" y="173.8" transform="rotate(-90 19.9 173.8)">4.75K,1%</text>
<text x="43" y="172" transform="rotate(-90 43 172)">10uF,10V</text>
<text x="46.6" y="172" transform="rotate(-90 46.6 172)">10uF,10V</text>
<text x="85.7" y="168.5" transform="rotate(-90 85.7 168.5)">C8</text>
<text x="92.8" y="168.5" transform="rotate(-90 92.8 168.5)">C9</text>
<text x="99.9" y="168.5" transform="rotate(-90 99.9 168.5)">C10</text>
<text x="108.8" y="168.5" transform="rotate(-90 108.8 168.5)">C18</text>
<text x="114.1" y="168.5" transform="rotate(-90 114.1 168.5)">C19</text>
<text x="119.5" y="168.5" transform="rotate(-90 119.5 168.5)">C17</text>
<text x="18.1" y="177.4" transform="rotate(-90 18.1 177.4)">R1</text>
<text x="43" y="177.4" transform="rotate(-90 43 177.4)">C4</text>
<text x="46.6" y="177.4" transform="rotate(-90 46.6 177.4)">C5</text>
<text x="37.7" y="189.8" transform="rotate(-90 37.7 189.8)">C2</text>
<text x="41.2" y="189.8" transform="rotate(-90 41.2 189.8)">4.7uF,6.3V</text>
<text x="37.7" y="198.7" transform="rotate(-90 37.7 198.7)">C1</text>
<text x="41.2" y="198.7" transform="rotate(-90 41.2 198.7)">4.7uF,6.3V</text>
<text x="131.6" y="212" transform="rotate(-90 131.6 212)">TP1</text>
<text x="135.5" y="218.3" transform="rotate(-90 135.5 218.3)">TESTPT1</text>
<text x="28.8" y="223.6" transform="rotate(-90 28.8 223.6)">NCP349</text>
<text x="13.8" y="229.5" transform="rotate(-90 13.8 229.5)">U1</text>
<text x="41.9" y="229.2" transform="rotate(-180 41.9 229.2)">R4</text>
<text x="49.6" y="229.2" transform="rotate(-180 49.6 229.2)">1.5K,5%</text>
<text x="83.9" y="228.9" transform="rotate(-90 83.9 228.9)">P6</text>
<text x="100.6" y="228.6" transform="rotate(-90 100.6 228.6)">HDR5x2</text>
<text x="41.9" y="236.3" transform="rotate(-180 41.9 236.3)">R7</text>
<text x="49.6" y="236.3" transform="rotate(-180 49.6 236.3)">1.5K,5%</text>
<text x="133.7" y="239.6" transform="rotate(-90 133.7 239.6)">MHOLE</text>
<text x="140.8" y="239.6" transform="rotate(-90 140.8 239.6)">MHOLE</text>
<text x="147.9" y="239.6" transform="rotate(-90 147.9 239.6)">MHOLE</text>
<text x="155" y="239.6" transform="rotate(-90 155 239.6)">MHOLE</text>
<text x="129.8" y="242.3" transform="rotate(-90 129.8 242.3)">MTG1</text>
<text x="136.9" y="242.3" transform="rotate(-90 136.9 242.3)">MTG2</text>
<text x="144" y="242.3" transform="rotate(-90 144 242.3)">MTG3</text>
<text x="151.1" y="242.3" transform="rotate(-90 151.1 242.3)">MTG4</text>
<text x="15.6" y="255.4" transform="rotate(-90 15.6 255.4)">P5</text>
<text x="29.5" y="255.8" transform="rotate(-90 29.5 255.8)">PJ-200A</text>
</g>
<text font-size="1.6" fill="#00f" x="131.7" y="33.9" transform="rotate(-90 131.7 33.9)">GRN</text>
<g font-size="1.6" fill="#004080">
<text x="28.1" y="113" transform="rotate(-90 28.1 113)">SYS1</text>
<text x="29.8" y="113" transform="rotate(-90 29.8 113)">SYS2</text>
<text x="35.2" y="112.9" transform="rotate(-90 35.2 112.9)">BAT1</text>
<text x="37" y="112.9" transform="rotate(-90 37 112.9)">BAT2</text>
<text x="40.5" y="111" transform="rotate(-90 40.5 111)">TS</text>
<text x="54.7" y="111.7" transform="rotate(-90 54.7 111.7)">VIO</text>
<text x="61.8" y="111.5" transform="rotate(-90 61.8 111.5)">INT</text>
<text x="79.6" y="110.7" transform="rotate(-90 79.6 110.7)">L4</text>
<text x="88.5" y="110.7" transform="rotate(-90 88.5 110.7)">L1</text>
<text x="95.6" y="110.7" transform="rotate(-90 95.6 110.7)">L2</text>
<text x="102.7" y="110.7" transform="rotate(-90 102.7 110.7)">L3</text>
<text x="109.9" y="113.1" transform="rotate(-90 109.9 113.1)">LDO3</text>
<text x="115.2" y="113.1" transform="rotate(-90 115.2 113.1)">LDO4</text>
<text x="38.7" y="118.3" transform="rotate(-90 38.7 118.3)">BAT_SENSE</text>
<text x="51.2" y="116.7" transform="rotate(-90 51.2 116.7)">MUX_OUT</text>
<text x="56.5" y="114.9" transform="rotate(-90 56.5 114.9)">PGOOD</text>
<text x="58.3" y="119.1" transform="rotate(-90 58.3 119.1)">LDO_PGOOD</text>
<text x="60.1" y="115.9" transform="rotate(-90 60.1 115.9)">WAKEUP</text>
<text x="65.4" y="114" transform="rotate(-90 65.4 114)">ISINK1</text>
<text x="67.2" y="114" transform="rotate(-90 67.2 114)">ISINK2</text>
<text x="72.5" y="116.5" transform="rotate(-90 72.5 116.5)">FB_WLED</text>
<text x="92.1" y="115.4" transform="rotate(-90 92.1 115.4)">VDCDC1</text>
<text x="99.2" y="115.4" transform="rotate(-90 99.2 115.4)">VDCDC2</text>
<text x="106.3" y="115.4" transform="rotate(-90 106.3 115.4)">VDCDC3</text>
<text x="120.5" y="114.2" transform="rotate(-90 120.5 114.2)">VLDO1</text>
<text x="124.1" y="114.2" transform="rotate(-90 124.1 114.2)">VLDO2</text>
<text x="134.9" y="117.9" transform="rotate(-180 134.9 117.9)">PGND</text>
<text x="134.9" y="114.4" transform="rotate(-180 134.9 114.4)">PPAD</text>
<text x="134.9" y="121.5" transform="rotate(-180 134.9 121.5)">AGND</text>
<text x="28.1" y="132" transform="rotate(-90 28.1 132)">AC</text>
<text x="31.6" y="132" transform="rotate(-90 31.6 132)">USB</text>
<text x="37" y="132" transform="rotate(-90 37 132)">NC1</text>
<text x="38.7" y="132" transform="rotate(-90 38.7 132)">NC</text>
<text x="44.1" y="132" transform="rotate(-90 44.1 132)">INT_LDO</text>
<text x="47.6" y="132" transform="rotate(-90 47.6 132)">BYPASS</text>
<text x="51.2" y="132" transform="rotate(-90 51.2 132)">MUX_IN</text>
<text x="54.7" y="132" transform="rotate(-90 54.7 132)">PWR_EN</text>
<text x="56.5" y="132" transform="rotate(-90 56.5 132)">RESET</text>
<text x="58.3" y="132" transform="rotate(-90 58.3 132)">PB_IN</text>
<text x="60.1" y="132" transform="rotate(-90 60.1 132)">SCL</text>
<text x="61.8" y="132" transform="rotate(-90 61.8 132)">SDA</text>
<text x="69" y="132" transform="rotate(-90 69 132)">ISET2</text>
<text x="76.1" y="132" transform="rotate(-90 76.1 132)">ISET1</text>
<text x="86.7" y="132" transform="rotate(-90 86.7 132)">VIN_DCDC1</text>
<text x="93.9" y="132" transform="rotate(-90 93.9 132)">VIN_DCDC2</text>
<text x="101" y="132" transform="rotate(-90 101 132)">VIN_DCDC3</text>
<text x="109.9" y="132" transform="rotate(-90 109.9 132)">LDO3_IN</text>
<text x="115.2" y="132" transform="rotate(-90 115.2 132)">LDO4_IN</text>
<text x="120.5" y="132" transform="rotate(-90 120.5 132)">VINLDO</text>
<text x="17.4" y="223.4" transform="rotate(-90 17.4 223.4)">OUT1</text>
<text x="19.2" y="223.4" transform="rotate(-90 19.2 223.4)">OUT0</text>
<text x="22.7" y="223.4" transform="rotate(-90 22.7 223.4)">FLAG</text>
<text x="26.5" y="224.6" transform="rotate(-180 26.5 224.6)">GND</text>
<text x="17.4" y="229.8" transform="rotate(-90 17.4 229.8)">IN0</text>
<text x="19.2" y="229.8" transform="rotate(-90 19.2 229.8)">IN1</text>
<text x="22.7" y="229.8" transform="rotate(-90 22.7 229.8)">EN</text>
<text x="19.2" y="250.1" transform="rotate(-90 19.2 250.1)">1</text>
<text x="22.7" y="250.1" transform="rotate(-90 22.7 250.1)">3</text>
<text x="26.3" y="250.1" transform="rotate(-90 26.3 250.1)">2</text>
</g>
<g font-size="1.3">
<text x="28.2" y="6.2" transform="rotate(-90 28.2 6.2)">D</text>
<text x="70.4" y="6.2" transform="rotate(-90 70.4 6.2)">C</text>
<text x="112.7" y="6.2" transform="rotate(-90 112.7 6.2)">B</text>
<text x="154.9" y="6.2" transform="rotate(-90 154.9 6.2)">A</text>
<text x="5.5" y="33.4" transform="rotate(-90 5.5 33.4)">1</text>
<text x="176.2" y="33.4" transform="rotate(-90 176.2 33.4)">1</text>
<text x="5.5" y="86.7" transform="rotate(-90 5.5 86.7)">2</text>
<text x="176.2" y="86.7" transform="rotate(-90 176.2 86.7)">2</text>
<text x="5.5" y="140" transform="rotate(-90 5.5 140)">3</text>
<text x="176.2" y="140" transform="rotate(-90 176.2 140)">3</text>
<text x="5.5" y="193.4" transform="rotate(-90 5.5 193.4)">4</text>
<text x="176.2" y="193.4" transform="rotate(-90 176.2 193.4)">4</text>
<text x="5.5" y="246.7" transform="rotate(-90 5.5 246.7)">5</text>
<text x="176.2" y="246.7" transform="rotate(-90 176.2 246.7)">5</text>
<text x="28.2" y="274.7" transform="rotate(-90 28.2 274.7)">D</text>
<text x="70.4" y="274.7" transform="rotate(-90 70.4 274.7)">C</text>
<text x="112.7" y="274.7" transform="rotate(-90 112.7 274.7)">B</text>
<text x="154.9" y="274.7" transform="rotate(-90 154.9 274.7)">A</text>
</g>
</svg>
